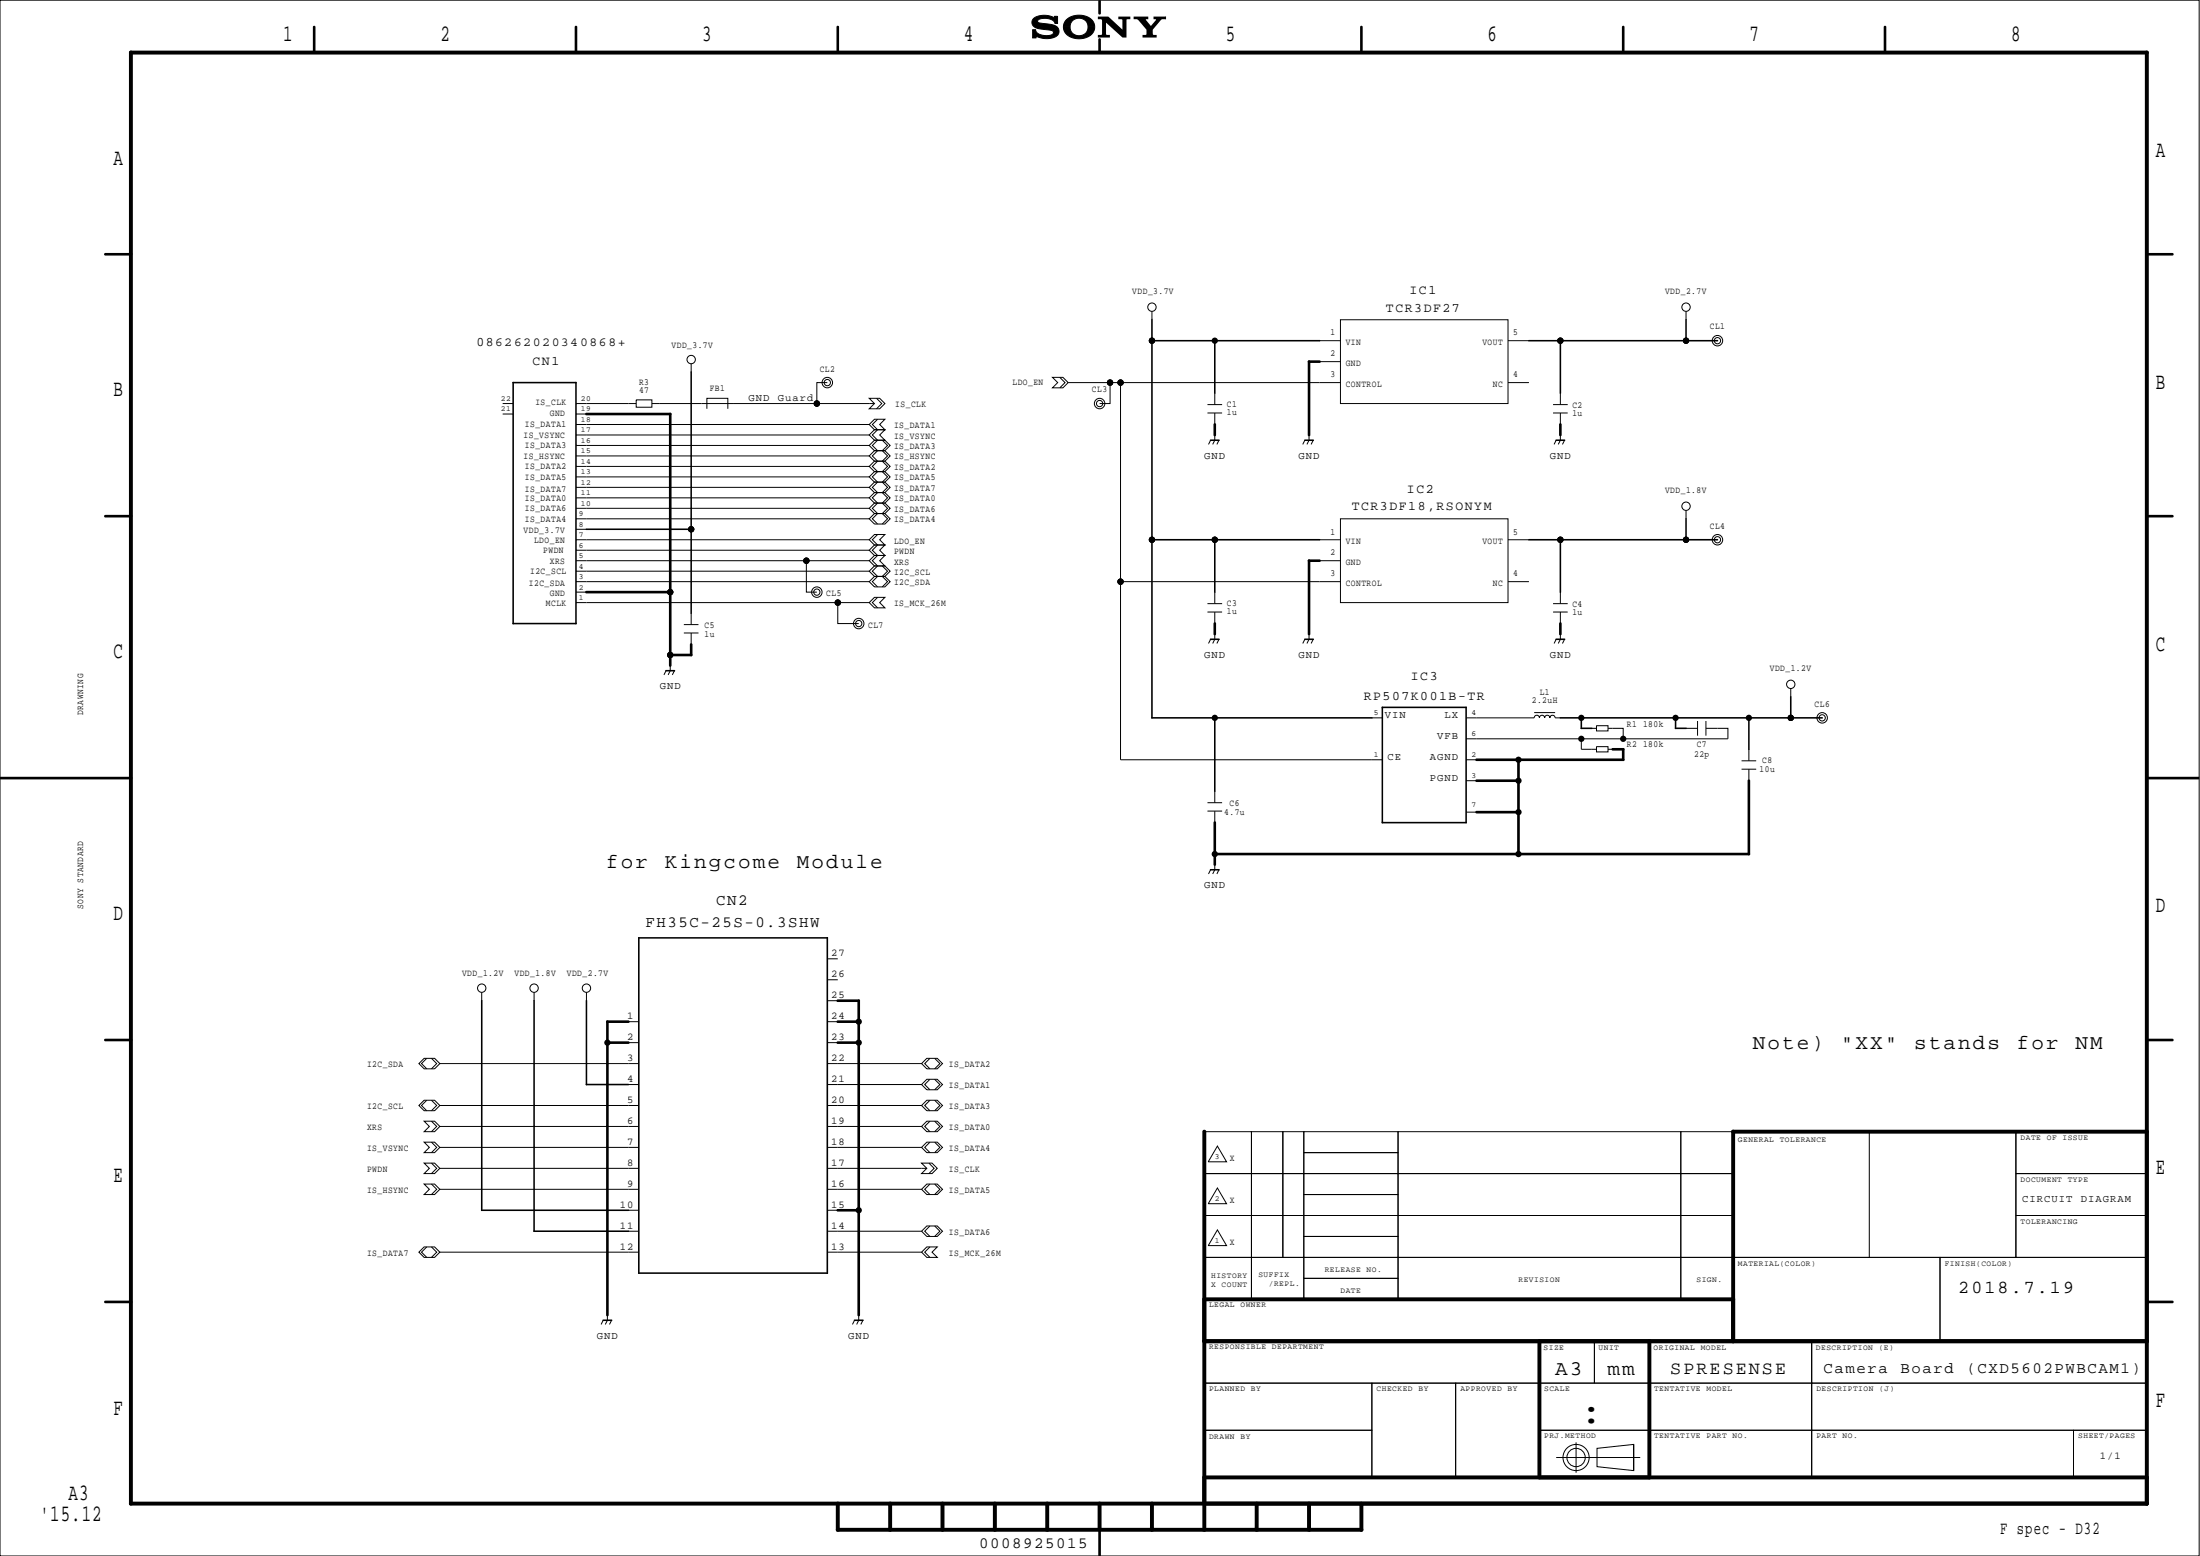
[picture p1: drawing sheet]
<svg xmlns="http://www.w3.org/2000/svg" width="420mm" height="297mm" viewBox="0 0 420 297" stroke-linecap="round" stroke-linejoin="round" font-family="sans-serif">
<g fill="none" stroke="#000" stroke-width=".19">
<path d="M0 0h420v297h-420zM197.4 3.5a4.3 4.3 0 0 1 4-.2v-.2h.6v1.4l-.5-.1a2.39 2.39 0 0 0-3-.7 .36 .36 0 0 0-.3 .4 .36 .36 0 0 0 .4 .3l.7 .1a4.2 4.2 0 0 1 2.7 .7 1.26 1.26 0 0 1 .1 1.4 1.26 1.26 0 0 1-1.2 .7 5.3 5.3 0 0 1-3.1-.3v.2h-.6v-1.5h.6a1.55 1.55 0 0 0 1.8 1.1 1.42 1.42 0 0 0 1.6-.5v-.2a3 3 0 0 0-2.1-.5l-1-.2a1.12 1.12 0 0 1-.9-.7 1.12 1.12 0 0 1 .2-1.2zM197.8 7v.2M201.4 3.1v.2M203.7 3.7l.8-.5 1-.3h1.1l1 .3 .7 .4 .6 .7 .2 .8-.2 .8-.6 .8-1.1 .6-1.4 .1-1.3-.3-.9-.6-.5-.9 .1-1zM222.6 3.2v.5M220 59.4v1.6M322 59.4v1.6M96 77h2M96 79h2M110 77h11.5M110 79h2"/>
<path d="M121.5 76.3h3v1.4h-3zM124.5 77h42.5M132 69.4v1.6M135 78v-2h4v2M158 73h-2v4M166 76h2l1 1-1 1h-2l1-1zM167.4 76l1 1-1 1M201 72h2l1 1-1 1h-2l1-1zM202.4 72l1 1-1 1M204 73h52M212 73v4h-2M214 73v72h50"/>
<path d="M230.6 77.2h2.8M230.6 78.8h2.8M232 75v2.2M232 78.8v2.2M252 65h4M252 69h4M256 61h32v16h-32zM288 73h4M288 65h4M296.6 77.2h2.8M296.6 78.8h2.8M298 75v2.2"/>
<path d="M298 78.8v2.2M110 91h56M110 93h56M110 87h56M110 97h56M110 85h56M110 83h56M110 89h56M110 99h56M110 95h56M110 81h56M166 81l1-1h2l-1 1 1 1h-2z"/>
<path d="M166 83l1-1h2l-1 1 1 1h-2zM166 93l1-1h2l1 1-1 1h-2zM166 91l1-1h2l1 1-1 1h-2zM166 99l1-1h2l1 1-1 1h-2zM166 87l1-1h2l1 1-1 1h-2zM166 85l1-1h2l1 1-1 1h-2zM166 97l1-1h2l1 1-1 1h-2zM166 89l1-1h2l1 1-1 1h-2zM166 95l1-1h2l1 1-1 1h-2zM167.6 80l-1 1 1 1-1 1 1 1-1 1 1 1-1 1 1 1-1 1 1 1-1 1 1 1-1 1 1 1-1 1 1 1-1 1 1 1-1 1 1 1M168.5 84l1 1-1 1 1 1-1 1 1 1-1 1 1 1-1 1 1 1-1 1 1 1-1 1 1 1-1 1 1 1-1 1M231.2 84l-.4 .8"/>
<path d="M232 83v1l-.4 .8M232.8 84l-.4 .8M249.2 84l-.4 .8M250 83v1l-.4 .8M250.8 84l-.4 .8M256 99h32v16h-32zM297.2 84l-.4 .8M298 83v1l-.4 .8M298.8 84l-.4 .8M322 97.4v1.6M110 111h56M110 103h56"/>
<path d="M110 107h56M110 115h56M110 113h2M110 109h56M110 101h2M110 105h56M130.6 119.2h2.8M132 117v2.2M154 107v6h2M160 115v4h4M166 103l1-1h2l-1 1 1 1h-2zM166 105l1-1h2l-1 1 1 1h-2z"/>
<path d="M166 107l1-1h2l-1 1 1 1h-2zM166 115l1-1h2l-1 1 1 1h-2zM166 109l1-1h2l1 1-1 1h-2zM166 111l1-1h2l1 1-1 1h-2zM167.6 102l-1 1 1 1-1 1 1 1-1 1 1 1-1 1 1 1-1 1 1 1M167.6 114l-1 1 1 1M168.5 108l1 1-1 1 1 1-1 1M214 111h42M230.6 115.2h2.8M230.6 116.8h2.8M232 113v2.2M232 116.8v2.2"/>
<path d="M252 103h4M252 107h4M288 111h4M288 103h4M296.6 115.2h2.8M296.6 116.8h2.8M298 113v2.2M298 116.8v2.2M127.2 128l-.4 .8M128 127v1l-.4 .8M128.8 128l-.4 .8M130.6 120.8h2.8"/>
<path d="M132 120.8v2.2M231.2 122l-.4 .8M232 121v1l-.4 .8M232.8 122l-.4 .8M249.2 122l-.4 .8M250 121v1l-.4 .8M250.8 122l-.4 .8M262 137h2M280 137h13a.5 .5 0 0 1 .5-.5 .5 .5 0 0 1 .5 .5 .5 .5 0 0 1 .5-.5 .5 .5 0 0 1 .5 .5 .5 .5 0 0 1 .5-.5 .5 .5 0 0 1 .5 .5 .5 .5 0 0 1 .5-.5 .5 .5 0 0 1 .5 .5h1M293 136h4M297.2 122l-.4 .8M298 121v1l-.4 .8"/>
<path d="M298.8 122l-.4 .8M304 139h.9M304.9 138.5h2.2v1h-2.2zM307.1 139h2.9v2h-30M322 139h2.2M324.2 137.6v2.8M325.8 139h4.2v2h-20M325.8 137.6v2.8M342 131.4v1.6M230.6 154.8h2.8M230.6 153.2h2.8M232 151v2.2"/>
<path d="M232 154.8v2.2M280 145h2M280 149h2M280 155h2M302 141v2h2.9M304.9 142.5h2.2v1h-2.2zM307.1 143h.9M332.6 145.2h2.8M332.6 146.8h2.8M334 143v2.2M334 146.8v2.2M231.2 166l-.4 .8"/>
<path d="M232 165v1l-.4 .8M232.8 166l-.4 .8M92 189.4v1.6M102 189.4v1.6M112 189.4v1.6M120 195h2M120 199h2M158 183h2M158 187h2M158 191h2M158 195h2M158 199h2"/>
<path d="M80 203l1-1h2l1 1-1 1h-2zM81 210h2l1 1-1 1h-2l-1-1zM81 218h2l1 1-1 1h-2l1-1zM81 214h2l1 1-1 1h-2l1-1zM81.5 202l-1 1 1 1M81.5 210l-1 1 1 1M82.4 218l1 1-1 1M82.4 214l1 1-1 1M82.4 202l1 1-1 1M82.4 210l1 1-1 1M84 203h38M84 211h38"/>
<path d="M84 215h38M84 219h38M120 207h2M158 203h18M158 207h18M158 211h18M158 215h18M158 219h18M176 203l1-1h2l1 1-1 1h-2zM176 211l1-1h2l1 1-1 1h-2zM176 215l1-1h2l1 1-1 1h-2zM176 219l1-1h2l1 1-1 1h-2z"/>
<path d="M177 206h2l1 1-1 1h-2l-1-1zM177.6 202l-1 1 1 1M177.6 206l-1 1 1 1M177.6 210l-1 1 1 1M177.6 214l-1 1 1 1M177.6 218l-1 1 1 1M178.5 202l1 1-1 1M178.5 206l1 1-1 1M178.5 210l1 1-1 1M178.5 214l1 1-1 1M178.5 218l1 1-1 1M230 216h9v8h-9z"/>
<path d="M232.5 218.8l1.8 3h-3.5zM239 216h6v8h-6zM245 216h4v8h-4zM249 216h18v4h-18zM267 216h54v8h-54zM321 216h10v8h-10zM331 216h54v24h-54zM357 216v24M385 216h25v8h-25zM81 238h2l1 1-1 1h-2l-1-1zM81 222h2l1 1-1 1h-2l1-1zM81 226h2l1 1-1 1h-2l1-1z"/>
<path d="M81.5 238l-1 1 1 1M82.4 222l1 1-1 1M82.4 226l1 1-1 1M82.4 238l1 1-1 1M84 223h38M84 227h38M84 239h38M120 231h2M120 235h2M158 223h19M158 227h18M158 231h2"/>
<path d="M158 235h18M158 239h18M176 235l1-1h2l1 1-1 1h-2zM176 227l1-1h2l1 1-1 1h-2zM176 222h2l1 1-1 1h-2l1-1zM176 239l1-1h2l-1 1 1 1h-2zM177.4 222l1 1-1 1M177.6 238l-1 1 1 1M177.6 234l-1 1 1 1M177.6 226l-1 1 1 1M178.5 234l1 1-1 1M178.5 226l1 1-1 1"/>
<path d="M230 224h9v8h-9zM230 232h9v8h-9zM232.5 234.8l1.8 3h-3.5zM232.5 226.8l1.8 3h-3.5zM239 224h6v8h-6zM239 232h6v8h-6zM245 224h4v8h-4zM245 232h4v8h-4zM249 220h18v4h-18zM249 228h18v4h-18zM249 224h18v4h-18zM249 236h18v4h-18z"/>
<path d="M249 232h18v4h-18zM267 224h54v8h-54zM267 232h54v8h-54zM321 224h10v8h-10zM321 232h10v8h-10zM385 224h25v8h-25zM385 232h25v8h-25zM115.2 252l-.4 .8M116 251v1l-.4 .8M116.8 252l-.4 .8M163.2 252l-.4 .8M164 251v1l-.4 .8"/>
<path d="M164.8 252l-.4 .8M230 240h9v8h-9zM230 256h64v8h-64zM239 240h10v8h-10zM249 240h18v4h-18zM249 244h18v4h-18zM267 240h54v8h-54zM294 256h10.5v8h-10.5zM304.5 256h10.5v8h-10.5zM315 256h31v8h-31zM321 240h10v8h-10zM331 240h39.5v16h-39.5z"/>
<path d="M346 256h64v8h-64zM370.5 240h39.5v16h-39.5zM230 264h32v9h-32zM230 273h32v9h-32zM262 264h16v18h-16zM278 264h16v18h-16zM294 264h21v9h-21zM294 273h21v9h-21zM297.2 278.2h16.1M301 275.3v5.8M312 275.7v5l-7-.7v-3.5l7-.8v5M315 264h31v9h-31z"/>
<path d="M315 273h31v9h-31zM346 273h50v9h-50zM346 264h64v9h-64zM396 273h14v9h-14z"/>
<circle cx="206.1" cy="5.1" r="1.71"/>
<circle cx="220" cy="58.6" r=".8"/>
<circle cx="322" cy="58.6" r=".8"/>
<circle cx="132" cy="68.6" r=".8"/>
<circle cx="158" cy="73" r="1"/>
<circle cx="158" cy="73" r=".6"/>
<circle cx="210" cy="77" r="1"/>
<circle cx="210" cy="77" r=".6"/>
<circle cx="328" cy="65" r="1"/>
<circle cx="328" cy="65" r=".6"/>
<circle cx="322" cy="96.6" r=".8"/>
<circle cx="156" cy="113" r=".6"/>
<circle cx="156" cy="113" r="1"/>
<circle cx="164" cy="119" r="1"/>
<circle cx="164" cy="119" r=".6"/>
<circle cx="328" cy="103" r="1"/>
<circle cx="328" cy="103" r=".6"/>
<circle cx="342" cy="130.6" r=".8"/>
<circle cx="348" cy="137" r=".6"/>
<circle cx="348" cy="137" r="1"/>
<circle cx="92" cy="188.6" r=".8"/>
<circle cx="102" cy="188.6" r=".8"/>
<circle cx="112" cy="188.6" r=".8"/>
<circle cx="301" cy="278.2" r="1.75"/>
<circle cx="301" cy="278.2" r="2.5"/>
</g>
<g fill="#000">
<path d="M24.7 9.9a.37 .37 0 0 1 .4-.2 .37 .37 0 0 1 .3 .3v277a.37 .37 0 0 1-.4 .4 .37 .37 0 0 1-.4-.4zM24.8 9.7h385.2a.37 .37 0 0 1 .4 .3 .37 .37 0 0 1-.4 .4h-385a.37 .37 0 0 1-.4-.3 .37 .37 0 0 1 .2-.4zM59.8 5l.2-.1 .3 .3v4.8l-.3 .3-.2-.3zM109.8 5l.2-.1 .3 .3v4.8l-.3 .3-.2-.3zM159.8 5l.2-.1 .3 .3v4.8l-.3 .3-.2-.3zM159.9 5l.3 .2v4.8l-.2 .2-.1-.2zM197.4 3.5a4.3 4.3 0 0 1 4-.2v-.2h.6v1.4l-.5-.1a2.39 2.39 0 0 0-3-.7 .36 .36 0 0 0-.3 .4 .36 .36 0 0 0 .4 .3l.7 .1a4.2 4.2 0 0 1 2.7 .7 1.26 1.26 0 0 1 .1 1.4 1.26 1.26 0 0 1-1.2 .7 5.3 5.3 0 0 1-3.1-.3v.2h-.6v-1.5h.6a1.55 1.55 0 0 0 1.8 1.1 1.34 1.34 0 0 0 1.6-.5l-.1-.3-.3-.2-1.9-.2a1.56 1.56 0 0 1-1.8-1.3zM203.7 3.7a3.6 3.6 0 0 1 5.2 .6l.2 .8h-1.3a1.71 1.71 0 0 0-1.7-1.6 1.71 1.71 0 0 0-1.7 1.6h-1.3l.2-.7zM203.1 5.1h1.3a1.71 1.71 0 0 0 1.7 1.7 1.71 1.71 0 0 0 1.7-1.7h1.3a2.74 2.74 0 0 1-3.4 2.3 2.51 2.51 0 0 1-2.6-2.3zM209.7 3.2h2l2.7 2.5-.1-1.9-.7-.1v-.5h2.3v.5l-.8 .1v3.4h-.7l-3.2-2.9v2.2l.2 .2h.6v.5h-2.3v-.5h.6l.2-.3v-2.6l-.2-.1h-.6zM209.8 0h.5v2.5l-.3 .3-.2-.3zM209.8 7.4l.2-.1 .3 .2v2.5l-.3 .3-.2-.3z"/>
<path d="M216.5 3.2h2.8v.5l-.5 .1 1 1.2 1-1.2-.1-.1h-.4v-.5h2.3v.5l-.8 .1-1.6 1.9v.9l.7 .1v.5h-2.7v-.5l.7-.1 .1-.9-1.7-1.9-.8-.1zM259.8 5l.2-.1 .3 .3v4.8l-.3 .3-.2-.3zM309.9 4.9h.2l.2 .3v4.8l-.3 .3-.2-.3v-4.8zM359.9 4.9h.2l.1 .3v4.8l-.2 .3-.2-.3v-4.8zM409.7 9.9a.37 .37 0 0 1 .4-.2 .37 .37 0 0 1 .3 .3v277a.37 .37 0 0 1-.4 .4 .37 .37 0 0 1-.4-.4zM20 48.3h5l.3 .2-.3 .3h-4.9l-.2-.3zM409.9 48.3h5l.2 .2-.2 .3h-4.9l-.2-.3zM97.9 73l.1-.1 .2 .1v46l-.2 .2-.1-.2zM97.9 73l12.1-.1 .2 .1-.2 .2h-12zM109.9 73l.1-.1 .2 .1v46l-.2 .2-.1-.2zM111.9 78.8h16.1l.3 .2-.3 .3h-16l-.2-.3zM127.8 78.9l.3-.1 .2 .2v34l-.3 .3-.2-.3z"/>
<path d="M131.9 70.9l.3 .1v30l-.2 .2-.1-.2zM219.9 64.9l.3 .1v38l-.2 .2-.1-.2zM219.9 61l.1-.1 .2 .1v4l-.2 .2-.1-.2zM219.9 64.9h12.1l.2 .1-.2 .2h-12l-.1-.2zM231.9 64.9l.3 .1v10l-.2 .2-.1-.2zM231.9 64.9h20.1l.2 .1-.2 .2h-20l-.1-.2zM249.8 68.9l.2-.1 .3 .2v14l-.3 .3-.2-.3zM249.8 68.9l.2-.1h2l.3 .2-.3 .3h-2l-.2-.1zM291.9 64.9h6.1l.2 .1-.2 .2h-6l-.1-.1zM297.9 64.9l.3 .1v10l-.2 .2-.1-.2zM297.9 64.9h24.1l.2 .1-.2 .2h-24l-.1-.2zM321.9 61l.2-.1 .1 .1v4l-.2 .2-.1-.2z"/>
<path d="M321.9 64.9h6.1l.2 .1-.2 .2h-6l-.1-.2zM19.9 98.4l.2-.1h4.9l.3 .2-.3 .3h-4.9l-.2-.1zM231.1 83.9h1.7l.2 .1-.2 .2h-1.6l-.1-.2zM231.9 80.8h.2l.2 .2v2l-.3 .3-.2-.3v-2zM249.1 84l1.7-.1 .2 .1-.2 .2h-1.6zM297.1 84l1.7-.1 .2 .1-.2 .2h-1.6zM297.9 80.8h.2l.2 .2v2l-.3 .3-.2-.3v-2zM321.9 98.9l.3 .1v4l-.2 .2-.1-.2zM409.9 98.3h5l.2 .2-.2 .3h-4.9l-.2-.3zM97.9 119l12.1-.1 .2 .1-.2 .2h-12zM111.9 101l20.1-.1 .2 .1-.2 .2h-20zM111.9 112.8h16.1l.3 .2-.3 .3h-16l-.2-.3z"/>
<path d="M127.8 112.9l.3-.1 .2 .2v12l-.3 .3-.2-.3zM131.9 101l.1-.1 .2 .1v16l-.2 .2-.1-.2zM219.9 102.9l.3 .1v34l-.2 .2-.1-.2zM219.9 102.9h12.1l.2 .1-.2 .2h-12l-.1-.2zM231.8 118.9l.2-.1 .3 .2v2l-.3 .3-.2-.3zM231.9 102.9l.3 .1v10l-.2 .2-.1-.2zM231.9 102.9h20.1l.2 .1-.2 .2h-20l-.1-.2zM249.8 106.9l.3-.1 .2 .2v14l-.3 .3-.2-.3zM249.9 106.8h2.1l.3 .2-.3 .3h-2l-.2-.3zM291.9 103l6.1-.1 .2 .1-.2 .2h-6zM297.8 118.9l.2-.1 .3 .2v2l-.3 .3-.2-.3zM297.9 102.9l.3 .1v10l-.2 .2-.1-.2z"/>
<path d="M297.9 103l24.1-.1 .2 .1-.2 .2h-24zM321.9 102.9h6.1l.2 .1-.2 .2h-6l-.1-.2zM127.1 127.9h1.7l.2 .1-.2 .2h-1.6l-.1-.2zM127.8 124.9l.2-.1 .3 .2v2l-.3 .3-.2-.3zM127.9 124.8h4.1l.3 .2-.3 .3h-4l-.2-.1zM131.9 122.8h.2l.2 .2v2l-.3 .3-.2-.3v-2zM219.9 136.9h12.1l.2 .1-.2 .2h-12l-.1-.2zM231.1 121.9h1.7l.2 .1-.2 .2h-1.6l-.1-.2zM231.9 137l.1-.1 .2 .1v14l-.2 .2-.1-.2zM231.9 136.9h30.1l.2 .1-.2 .2h-30l-.1-.2zM249.1 122l1.7-.1 .2 .1-.2 .2h-1.6zM263.9 135l.1-.1 .2 .1v22l-.2 .2-.1-.2z"/>
<path d="M263.9 135l16.1-.1 .2 .1-.2 .2h-16zM279.9 135l.1-.1 .2 .1v22l-.2 .2-.1-.2zM297.1 122l1.7-.1 .2 .1-.2 .2h-1.6zM297.9 137l4.1-.1 .2 .1-.2 .2h-4zM301.9 137l.1-.1 .2 .1v2l-.2 .2-.1-.2zM301.9 136.9h18.1l.2 .1-.2 .2h-18l-.1-.2zM301.9 138.9h2.1l.2 .1-.2 .2h-2l-.1-.2zM319.9 137l.1-.1 .2 .1v2l-.2 .2-.1-.2zM319.9 137l14.1-.1 .2 .1-.2 .2h-14zM319.9 139l2.1-.1 .2 .1-.2 .2h-2zM333.9 137l.1-.1 .2 .1v6l-.2 .2-.1-.2zM333.9 137l8.1-.1 .2 .1-.2 .2h-8z"/>
<path d="M341.9 132.9l.3 .1v4l-.2 .2-.1-.2zM341.9 136.9h6.1l.2 .1-.2 .2h-6l-.1-.2zM0 148.3h25l.3 .2-.3 .3h-25zM231.9 156.8h.2l.2 .2v6l-.3 .3-.2-.3v-6zM263.9 157l16.1-.1 .2 .1-.2 .2h-16zM281.8 154.9l.2-.1h8l.3 .2-.3 .3h-8l-.2-.1zM281.8 144.9l.2-.1h8l.3 .2-.3 .3h-8l-.2-.1zM281.8 148.9l.2-.1h8l.3 .2-.3 .3h-8l-.2-.1zM289.9 144.8h.2l.2 .2v4l-.3 .3-.2-.3v-4zM289.9 154.8h.2l.2 .2v8l-.3 .3-.2-.3v-8zM289.9 148.8h.2l.2 .2v6l-.3 .3-.2-.3v-6zM289.8 144.9l.2-.1h20l.3 .2-.3 .3h-20l-.2-.1z"/>
<path d="M307.8 142.9l.2-.1h2l.3 .2-.3 .3h-2l-.2-.1zM309.9 142.8h.2l.2 .2v2l-.3 .3-.2-.3v-2zM333.8 148.9l.3-.1 .2 .2v14l-.3 .3-.2-.3zM409.9 148.3h10.1v.5h-10l-.2-.3zM121.9 178.9l.3 .1v64l-.2 .2-.1-.2zM121.9 178.9h36.1l.2 .1-.2 .2h-36l-.1-.2zM157.9 178.9l.3 .1v64l-.2 .2-.1-.2zM231.1 165.9h1.7l.2 .1-.2 .2h-1.6l-.1-.2zM231.9 162.8h.2l.2 .2v2l-.3 .3-.2-.3v-2zM231.9 162.8h58.1l.3 .2-.3 .3h-58l-.2-.1zM289.9 162.8h44.1l.3 .2-.3 .3h-44l-.2-.3zM20 198.3h5l.3 .2-.3 .3h-4.9l-.2-.3z"/>
<path d="M91.9 191l.1-.1 .2 .1v40l-.2 .2-.1-.2zM101.9 191l.2-.1 .1 .1v44l-.2 .2-.1-.2zM111.9 191l.1-.1 .2 .1v16l-.2 .2-.1-.2zM115.9 198.8h.2l.2 .2v52l-.3 .3-.2-.3v-52zM115.8 194.9l.2-.1 .3 .2v4l-.3 .3-.2-.3zM115.8 198.9l.2-.1h4l.3 .2-.3 .3h-4l-.2-.1zM115.8 194.9l.2-.1h4l.3 .2-.3 .3h-4l-.2-.1zM159.9 190.8h4.1l.3 .2-.3 .3h-4l-.2-.3zM159.9 194.8h4.1l.3 .2-.3 .3h-4l-.2-.3zM159.9 198.8h4.1l.3 .2-.3 .3h-4l-.2-.3zM163.9 190.8h.2l.2 .2v4l-.3 .3-.2-.3v-4zM163.8 194.9l.2-.1 .3 .2v4l-.3 .3-.2-.3z"/>
<path d="M163.9 198.8h.2l.2 .2v32l-.3 .3-.2-.3v-32zM409.9 198.3h5l.2 .2-.2 .3h-4.9l-.2-.3zM111.9 207l8.1-.1 .2 .1-.2 .2h-8zM229.7 215.9a.37 .37 0 0 1 .4-.2 .37 .37 0 0 1 .3 .3v71a.37 .37 0 0 1-.4 .4 .37 .37 0 0 1-.4-.4zM330.7 215.9a.37 .37 0 0 1 .4-.2 .37 .37 0 0 1 .3 .3v40a.37 .37 0 0 1-.4 .4 .37 .37 0 0 1-.4-.4zM330.7 215.9l.3-.2h79a.37 .37 0 0 1 .4 .3 .37 .37 0 0 1-.4 .4h-79a.37 .37 0 0 1-.3-.5zM409.7 215.9a.37 .37 0 0 1 .4-.2 .37 .37 0 0 1 .3 .3v40a.37 .37 0 0 1-.4 .4 .37 .37 0 0 1-.4-.4zM91.9 231l28.1-.1 .2 .1-.2 .2h-28zM101.9 234.9h18.1l.2 .1-.2 .2h-18l-.1-.2zM159.9 230.8h4.1l.3 .2-.3 .3h-4l-.2-.3zM163.8 230.9l.3-.1 .2 .2v20l-.3 .3-.2-.3zM20 248.3h5l.3 .2-.3 .3h-4.9l-.2-.3z"/>
<path d="M115.1 252l1.7-.1 .2 .1-.2 .2h-1.6zM121.9 242.9h36.1l.2 .1-.2 .2h-36l-.1-.2zM163.1 252l1.7-.1 .2 .1-.2 .2h-1.6zM229.7 247.9a.37 .37 0 0 1 .4-.2 .37 .37 0 0 1 .3 .3v8a.37 .37 0 0 1-.4 .4 .37 .37 0 0 1-.4-.4zM229.8 255.7h180.2a.37 .37 0 0 1 .4 .3 .37 .37 0 0 1-.4 .4h-180a.37 .37 0 0 1-.4-.3 .37 .37 0 0 1 .2-.4zM229.8 247.7h101.2a.37 .37 0 0 1 .4 .3 .37 .37 0 0 1-.4 .4h-101a.37 .37 0 0 1-.4-.3 .37 .37 0 0 1 .2-.4zM229.8 255.7h101.2a.37 .37 0 0 1 .4 .3 .37 .37 0 0 1-.4 .4h-101a.37 .37 0 0 1-.4-.3 .37 .37 0 0 1 .2-.4zM293.7 255.9a.37 .37 0 0 1 .4-.2 .37 .37 0 0 1 .3 .3v26a.37 .37 0 0 1-.4 .4 .37 .37 0 0 1-.4-.4zM293.8 255.7h21.2a.37 .37 0 0 1 .4 .3 .37 .37 0 0 1-.4 .4h-21a.37 .37 0 0 1-.4-.3 .37 .37 0 0 1 .2-.4zM314.8 255.7a.37 .37 0 0 1 .6 .3v26a.37 .37 0 0 1-.4 .4 .37 .37 0 0 1-.4-.4v-26zM330.7 247.9a.37 .37 0 0 1 .4-.2 .37 .37 0 0 1 .3 .3v8a.37 .37 0 0 1-.4 .4 .37 .37 0 0 1-.4-.4zM330.8 255.7h79.2a.37 .37 0 0 1 .4 .3 .37 .37 0 0 1-.4 .4h-79a.37 .37 0 0 1-.4-.3 .37 .37 0 0 1 .2-.4z"/>
<path d="M409.9 248.3h5l.2 .2-.2 .3h-4.9l-.2-.3zM24.8 286.7h385.2a.37 .37 0 0 1 .4 .3 .37 .37 0 0 1-.4 .4h-385a.37 .37 0 0 1-.4-.3 .37 .37 0 0 1 .2-.4zM159.8 286.7a.37 .37 0 0 1 .6 .3v5a.37 .37 0 0 1-.4 .4 .37 .37 0 0 1-.4-.4v-5zM159.8 291.7h100.2a.37 .37 0 0 1 .4 .3 .37 .37 0 0 1-.4 .4h-100a.37 .37 0 0 1-.4-.3 .37 .37 0 0 1 .2-.4zM169.7 286.9a.37 .37 0 0 1 .4-.2 .37 .37 0 0 1 .3 .3v5a.37 .37 0 0 1-.4 .4 .37 .37 0 0 1-.4-.4zM179.7 286.9a.37 .37 0 0 1 .4-.2 .37 .37 0 0 1 .3 .3v5a.37 .37 0 0 1-.4 .4 .37 .37 0 0 1-.4-.4zM189.7 286.9a.37 .37 0 0 1 .4-.2 .37 .37 0 0 1 .3 .3v5a.37 .37 0 0 1-.4 .4 .37 .37 0 0 1-.4-.4zM199.7 286.9a.37 .37 0 0 1 .4-.2 .37 .37 0 0 1 .3 .3v5a.37 .37 0 0 1-.4 .4 .37 .37 0 0 1-.4-.4zM209.7 286.9a.37 .37 0 0 1 .4-.2 .37 .37 0 0 1 .3 .3v5a.37 .37 0 0 1-.4 .4 .37 .37 0 0 1-.4-.4zM209.8 291.9l.2-.1 .3 .2v5h-.5zM219.7 286.9a.37 .37 0 0 1 .4-.2 .37 .37 0 0 1 .3 .3v5a.37 .37 0 0 1-.4 .4 .37 .37 0 0 1-.4-.4zM229.7 281.9a.37 .37 0 0 1 .4-.2 .37 .37 0 0 1 .3 .3v5a.37 .37 0 0 1-.4 .4 .37 .37 0 0 1-.4-.4z"/>
<path d="M229.7 286.9a.37 .37 0 0 1 .4-.2 .37 .37 0 0 1 .3 .3v5a.37 .37 0 0 1-.4 .4 .37 .37 0 0 1-.4-.4zM229.8 281.7h180.2a.37 .37 0 0 1 .4 .3 .37 .37 0 0 1-.4 .4h-180a.37 .37 0 0 1-.4-.3 .37 .37 0 0 1 .2-.4zM229.8 286.7h180.2a.37 .37 0 0 1 .4 .3 .37 .37 0 0 1-.4 .4h-180a.37 .37 0 0 1-.4-.3 .37 .37 0 0 1 .2-.4zM239.7 286.9a.37 .37 0 0 1 .4-.2 .37 .37 0 0 1 .3 .3v5a.37 .37 0 0 1-.4 .4 .37 .37 0 0 1-.4-.4zM249.8 286.7a.37 .37 0 0 1 .6 .3v5a.37 .37 0 0 1-.4 .4 .37 .37 0 0 1-.4-.4v-5zM259.7 286.9a.37 .37 0 0 1 .4-.2 .37 .37 0 0 1 .3 .3v5a.37 .37 0 0 1-.4 .4 .37 .37 0 0 1-.4-.4zM293.8 281.7h21.2a.37 .37 0 0 1 .4 .3 .37 .37 0 0 1-.4 .4h-21a.37 .37 0 0 1-.4-.3 .37 .37 0 0 1 .2-.4zM409.7 281.9a.37 .37 0 0 1 .4-.2 .37 .37 0 0 1 .3 .3v5a.37 .37 0 0 1-.4 .4 .37 .37 0 0 1-.4-.4z"/>
<circle cx="156" cy="77" r=".6"/>
<circle cx="212" cy="73" r=".6"/>
<circle cx="214" cy="73" r=".6"/>
<circle cx="220" cy="65" r=".6"/>
<circle cx="232" cy="65" r=".6"/>
<circle cx="298" cy="65" r=".6"/>
<circle cx="322" cy="65" r=".6"/>
<circle cx="128" cy="113" r=".6"/>
<circle cx="132" cy="101" r=".6"/>
<circle cx="154" cy="107" r=".6"/>
<circle cx="160" cy="115" r=".6"/>
<circle cx="214" cy="111" r=".6"/>
<circle cx="220" cy="103" r=".6"/>
<circle cx="232" cy="103" r=".6"/>
<circle cx="298" cy="103" r=".6"/>
<circle cx="322" cy="103" r=".6"/>
<circle cx="128" cy="125" r=".6"/>
<circle cx="232" cy="137" r=".6"/>
<circle cx="302" cy="137" r=".6"/>
<circle cx="320" cy="137" r=".6"/>
<circle cx="334" cy="137" r=".6"/>
<circle cx="342" cy="137" r=".6"/>
<circle cx="290" cy="145" r=".6"/>
<circle cx="290" cy="155" r=".6"/>
<circle cx="290" cy="149" r=".6"/>
<circle cx="302" cy="141" r=".6"/>
<circle cx="310" cy="141" r=".6"/>
<circle cx="232" cy="163" r=".6"/>
<circle cx="290" cy="163" r=".6"/>
<circle cx="116" cy="199" r=".6"/>
<circle cx="164" cy="199" r=".6"/>
<circle cx="164" cy="195" r=".6"/>
<circle cx="164" cy="231" r=".6"/>
</g>
<text font-size="8" x="301.5" y="272.5">:</text>
<g font-size="4.5">
<text x="54.1" y="7.8">1</text>
<text x="84.1" y="7.8">2</text>
<text x="134.1" y="7.8">3</text>
<text x="184.1" y="7.8">4</text>
<text x="234.1" y="7.8">5</text>
<text x="284.1" y="7.8">6</text>
<text x="334.1" y="7.8">7</text>
<text x="384.1" y="7.8">8</text>
<text x="411.7" y="30">A</text>
<text x="21.7" y="31.5">A</text>
<text x="21.7" y="75.7">B</text>
<text x="411.7" y="74.2">B</text>
<text x="21.7" y="125.7">C</text>
<text x="411.7" y="124.2">C</text>
<text x="21.7" y="175.7">D</text>
<text x="411.7" y="174.2">D</text>
<text x="21.7" y="225.7">E</text>
<text x="411.7" y="224.2">E</text>
<text x="411.7" y="268.6">F</text>
<text x="21.7" y="270.1">F</text>
<text x="13.1" y="286.3">A3</text>
<text x="7.6" y="290.3">'15.12</text>
</g>
<g font-size="4">
<text x="115.8" y="165.8">for</text>
<text x="127" y="165.8">Kingcome</text>
<text x="152.2" y="165.8">Module</text>
<text x="334.7" y="200.3">Note)</text>
<text x="351.6" y="200.3">&quot;XX&quot;</text>
<text x="365.6" y="200.3">stands</text>
<text x="385.2" y="200.3">for</text>
<text x="396.4" y="200.3">NM</text>
<text x="297" y="262.5">A3</text>
<text x="307" y="262.5">mm</text>
</g>
<g font-size="3.5">
<text x="374" y="246.8">2018.7.19</text>
<text x="319" y="262.3">SPRESENSE</text>
<text x="382" y="292.8">F spec - D32</text>
</g>
<g font-size="3">
<text x="136.8" y="172.8">CN2</text>
<text x="123.3" y="177">FH35C-25S-0.3SHW</text>
<text x="348.2" y="262">Camera</text>
<text x="363" y="262">Board</text>
<text x="375.6" y="262">(CXD5602PWBCAM1)</text>
<text x="187" y="295.5">0008925015</text>
</g>
<g font-size="2.5">
<text x="264.7" y="59.5">TCR3DF27</text>
<text x="269.2" y="56.2">IC1</text>
<text x="91" y="66">086262020340868+</text>
<text x="101.7" y="69.7">CN1</text>
<text x="268.7" y="94.2">IC2</text>
<text x="258.1" y="97.3">TCR3DF18,RSONYM</text>
<text x="269.4" y="129.7">IC3</text>
<text x="260.4" y="133.5">RP507K001B-TR</text>
</g>
<g font-size="2">
<text x="143" y="76.5">GND</text>
<text x="148.6" y="76.5">Guard</text>
<text x="230" y="87.5">GND</text>
<text x="248" y="87.5">GND</text>
<text x="296" y="87.5">GND</text>
<text x="230" y="125.5">GND</text>
<text x="248" y="125.5">GND</text>
<text x="296" y="125.5">GND</text>
<text x="126" y="131.5">GND</text>
<text x="264.5" y="137">VIN</text>
<text x="275.9" y="137">LX</text>
<text x="274.5" y="141">VFB</text>
<text x="265" y="145">CE</text>
<text x="273.1" y="149">PGND</text>
<text x="273.1" y="145">AGND</text>
<text x="230" y="169.5">GND</text>
<text x="158.7" y="182.5">27</text>
<text x="158.7" y="190.5">25</text>
<text x="158.7" y="186.5">26</text>
<text x="119.8" y="194.5">1</text>
<text x="158.7" y="194.5">24</text>
<text x="119.8" y="198.5">2</text>
<text x="119.8" y="202.5">3</text>
<text x="158.7" y="202.5">22</text>
<text x="158.7" y="198.5">23</text>
<text x="119.8" y="206.5">4</text>
<text x="158.7" y="206.5">21</text>
<text x="119.8" y="210.5">5</text>
<text x="119.8" y="214.5">6</text>
<text x="158.7" y="214.5">19</text>
<text x="158.7" y="210.5">20</text>
<text x="119.8" y="218.5">7</text>
<text x="158.7" y="218.5">18</text>
<text x="119.8" y="222.5">8</text>
<text x="119.8" y="226.5">9</text>
<text x="158.7" y="226.5">16</text>
<text x="158.7" y="222.5">17</text>
<text x="118.4" y="230.5">10</text>
<text x="158.7" y="230.5">15</text>
<text x="386.2" y="229.5">CIRCUIT</text>
<text x="397.4" y="229.5">DIAGRAM</text>
<text x="118.4" y="234.5">11</text>
<text x="118.4" y="238.5">12</text>
<text x="158.7" y="238.5">13</text>
<text x="158.7" y="234.5">14</text>
<text x="114" y="255.5">GND</text>
<text x="162" y="255.5">GND</text>
<text x="401" y="278.5">1/1</text>
</g>
<g font-size="1.8">
<text x="216.3" y="56.1">VDD_3.7V</text>
<text x="318" y="56.1">VDD_2.7V</text>
<text x="254.1" y="64">1</text>
<text x="257" y="65.9">VIN</text>
<text x="283.1" y="65.9">VOUT</text>
<text x="289" y="64">5</text>
<text x="326.5" y="62.8">CL1</text>
<text x="128.3" y="66.3">VDD_3.7V</text>
<text x="156.6" y="70.9">CL2</text>
<text x="254.1" y="68">2</text>
<text x="257" y="69.9">GND</text>
<text x="102.3" y="77.3">IS_CLK</text>
<text x="122" y="73.4">R3</text>
<text x="122" y="75">47</text>
<text x="135.5" y="74.7">FB1</text>
<text x="171" y="77.8">IS_CLK</text>
<text x="193.4" y="73.5">LDO_EN</text>
<text x="208.5" y="74.8">CL3</text>
<text x="234.3" y="77.7">C1</text>
<text x="254.1" y="72">3</text>
<text x="257" y="73.9">CONTROL</text>
<text x="285.1" y="73.9">NC</text>
<text x="289" y="72">4</text>
<text x="300.3" y="77.8">C2</text>
<text x="100" y="83.6">IS_VSYNC</text>
<text x="100.3" y="81.6">IS_DATA1</text>
<text x="105" y="79.3">GND</text>
<text x="170.7" y="81.8">IS_DATA1</text>
<text x="170.7" y="83.8">IS_VSYNC</text>
<text x="234.3" y="79.3">1u</text>
<text x="300.3" y="79.4">1u</text>
<text x="100" y="87.6">IS_HSYNC</text>
<text x="100.3" y="85.6">IS_DATA3</text>
<text x="100.3" y="89.6">IS_DATA2</text>
<text x="170.7" y="87.7">IS_HSYNC</text>
<text x="170.7" y="85.7">IS_DATA3</text>
<text x="170.7" y="89.7">IS_DATA2</text>
<text x="100.3" y="93.8">IS_DATA7</text>
<text x="100.3" y="95.6">IS_DATA0</text>
<text x="100.3" y="91.6">IS_DATA5</text>
<text x="170.7" y="93.7">IS_DATA7</text>
<text x="170.7" y="91.7">IS_DATA5</text>
<text x="170.7" y="95.7">IS_DATA0</text>
<text x="318" y="94.1">VDD_1.8V</text>
<text x="100" y="101.8">VDD_3.7V</text>
<text x="100.3" y="97.6">IS_DATA6</text>
<text x="100.3" y="99.6">IS_DATA4</text>
<text x="170.7" y="99.7">IS_DATA4</text>
<text x="170.7" y="97.7">IS_DATA6</text>
<text x="326.5" y="101">CL4</text>
<text x="102" y="103.6">LDO_EN</text>
<text x="103.8" y="105.6">PWDN</text>
<text x="105" y="107.6">XRS</text>
<text x="170.7" y="103.8">LDO_EN</text>
<text x="170.7" y="105.8">PWDN</text>
<text x="170.7" y="107.8">XRS</text>
<text x="254.1" y="102">1</text>
<text x="254.1" y="106">2</text>
<text x="257" y="103.9">VIN</text>
<text x="257" y="107.9">GND</text>
<text x="283.1" y="103.9">VOUT</text>
<text x="289" y="102">5</text>
<text x="101" y="111.8">I2C_SDA</text>
<text x="101.3" y="109.6">I2C_SCL</text>
<text x="105" y="113.8">GND</text>
<text x="157.8" y="113.8">CL5</text>
<text x="170.7" y="109.7">I2C_SCL</text>
<text x="170.7" y="111.7">I2C_SDA</text>
<text x="254.1" y="110">3</text>
<text x="257" y="111.9">CONTROL</text>
<text x="285.1" y="111.9">NC</text>
<text x="289" y="110">4</text>
<text x="104.3" y="115.6">MCLK</text>
<text x="134.5" y="119.9">C5</text>
<text x="165.8" y="119.8">CL7</text>
<text x="170.7" y="115.8">IS_MCK_26M</text>
<text x="234.3" y="115.7">C3</text>
<text x="234.3" y="117.3">1u</text>
<text x="300.3" y="115.8">C4</text>
<text x="300.3" y="117.4">1u</text>
<text x="134.5" y="121.5">1u</text>
<text x="338" y="128.1">VDD_1.2V</text>
<text x="15.9" y="136.5" transform="rotate(-90 15.9 136.5)">DRAWNING</text>
<text x="292.5" y="134.3">2.2uH</text>
<text x="294" y="132.7">L1</text>
<text x="346.5" y="135">CL6</text>
<text x="310.7" y="138.7">R1 180k</text>
<text x="310.7" y="142.7">R2 180k</text>
<text x="324" y="142.5">C7</text>
<text x="323.5" y="144.5">22p</text>
<text x="336" y="147.3">10u</text>
<text x="336.5" y="145.7">C8</text>
<text x="233.8" y="155.5">4.7u</text>
<text x="234.8" y="153.9">C6</text>
<text x="15.9" y="173.5" transform="rotate(-90 15.9 173.5)">SONY STANDARD</text>
<text x="88.3" y="186.3">VDD_1.2V</text>
<text x="98.3" y="186.3">VDD_1.8V</text>
<text x="108.3" y="186.3">VDD_2.7V</text>
<text x="70.1" y="203.7">I2C_SDA</text>
<text x="181.2" y="203.7">IS_DATA2</text>
<text x="181.2" y="207.7">IS_DATA1</text>
<text x="70.1" y="215.8">XRS</text>
<text x="70.1" y="211.7">I2C_SCL</text>
<text x="181.2" y="211.7">IS_DATA3</text>
<text x="181.2" y="215.7">IS_DATA0</text>
<text x="70.1" y="219.8">IS_VSYNC</text>
<text x="181.2" y="219.7">IS_DATA4</text>
<text x="234.9" y="221.6">X</text>
<text x="70.1" y="223.8">PWDN</text>
<text x="70.1" y="227.8">IS_HSYNC</text>
<text x="181.2" y="223.8">IS_CLK</text>
<text x="181.2" y="227.7">IS_DATA5</text>
<text x="234.9" y="229.6">X</text>
<text x="70.1" y="239.7">IS_DATA7</text>
<text x="181.2" y="239.8">IS_MCK_26M</text>
<text x="181.2" y="235.7">IS_DATA6</text>
<text x="234.9" y="237.6">X</text>
</g>
<g font-size="1.5">
<text x="95.7" y="76.5">22</text>
<text x="111" y="76.5">20</text>
<text x="95.7" y="78.5">21</text>
<text x="111" y="82.5">17</text>
<text x="111" y="80.5">18</text>
<text x="111" y="78.5">19</text>
<text x="111" y="88.5">14</text>
<text x="111" y="86.5">15</text>
<text x="111" y="84.5">16</text>
<text x="111" y="94.5">11</text>
<text x="111" y="92.5">12</text>
<text x="111" y="90.5">13</text>
<text x="110.6" y="100.5">8</text>
<text x="110.6" y="98.5">9</text>
<text x="111" y="96.5">10</text>
<text x="110.6" y="106.5">5</text>
<text x="110.6" y="104.5">6</text>
<text x="110.6" y="102.5">7</text>
<text x="110.6" y="112.5">2</text>
<text x="110.6" y="110.5">3</text>
<text x="110.6" y="108.5">4</text>
<text x="110.6" y="114.5">1</text>
<text x="262.3" y="136.5">5</text>
<text x="281" y="136.5">4</text>
<text x="281" y="140.5">6</text>
<text x="262.3" y="144.5">1</text>
<text x="281" y="148.5">3</text>
<text x="281" y="144.5">2</text>
<text x="281" y="154">7</text>
<text x="232" y="221.2">3</text>
<text x="331.9" y="218">GENERAL</text>
<text x="339.9" y="218">TOLERANCE</text>
<text x="385.9" y="217.6">DATE</text>
<text x="390.9" y="217.6">OF</text>
<text x="393.9" y="217.6">ISSUE</text>
<text x="385.9" y="225.6">DOCUMENT</text>
<text x="394.9" y="225.6">TYPE</text>
<text x="232" y="229.2">2</text>
<text x="385.9" y="233.6">TOLERANCING</text>
<text x="232" y="237.2">1</text>
<text x="231.3" y="244">HISTORY</text>
<text x="231.3" y="245.7">X</text>
<text x="233.3" y="245.7">COUNT</text>
<text x="240.3" y="243.9">SUFFIX</text>
<text x="242.3" y="245.6">/REPL.</text>
<text x="253" y="242.8">RELEASE</text>
<text x="261" y="242.8">NO.</text>
<text x="290" y="244.8">REVISION</text>
<text x="324" y="244.8">SIGN.</text>
<text x="331.9" y="241.6">MATERIAL(COLOR)</text>
<text x="371.4" y="241.6">FINISH(COLOR)</text>
<text x="230.9" y="249.6">LEGAL</text>
<text x="236.9" y="249.6">OWNER</text>
<text x="256" y="246.8">DATE</text>
<text x="230.9" y="257.6">RESPONSIBLE</text>
<text x="242.9" y="257.6">DEPARTMENT</text>
<text x="294.8" y="257.8">SIZE</text>
<text x="305.3" y="257.8">UNIT</text>
<text x="315.8" y="257.8">ORIGINAL</text>
<text x="324.8" y="257.8">MODEL</text>
<text x="346.8" y="257.8">DESCRIPTION</text>
<text x="358.8" y="257.8">(E)</text>
<text x="230.9" y="265.6">PLANNED</text>
<text x="238.9" y="265.6">BY</text>
<text x="262.9" y="265.6">CHECKED</text>
<text x="270.9" y="265.6">BY</text>
<text x="278.9" y="265.6">APPROVED</text>
<text x="287.9" y="265.6">BY</text>
<text x="294.9" y="265.6">SCALE</text>
<text x="315.9" y="265.6">TENTATIVE</text>
<text x="325.9" y="265.6">MODEL</text>
<text x="346.9" y="265.6">DESCRIPTION</text>
<text x="358.9" y="265.6">(J)</text>
<text x="230.9" y="274.7">DRAWN</text>
<text x="236.9" y="274.7">BY</text>
<text x="294.9" y="274.6">PRJ.METHOD</text>
<text x="315.9" y="274.6">TENTATIVE</text>
<text x="325.9" y="274.6">PART</text>
<text x="330.9" y="274.6">NO.</text>
<text x="346.9" y="274.6">PART</text>
<text x="351.9" y="274.6">NO.</text>
<text x="396.9" y="274.6">SHEET/PAGES</text>
</g>
</svg>
